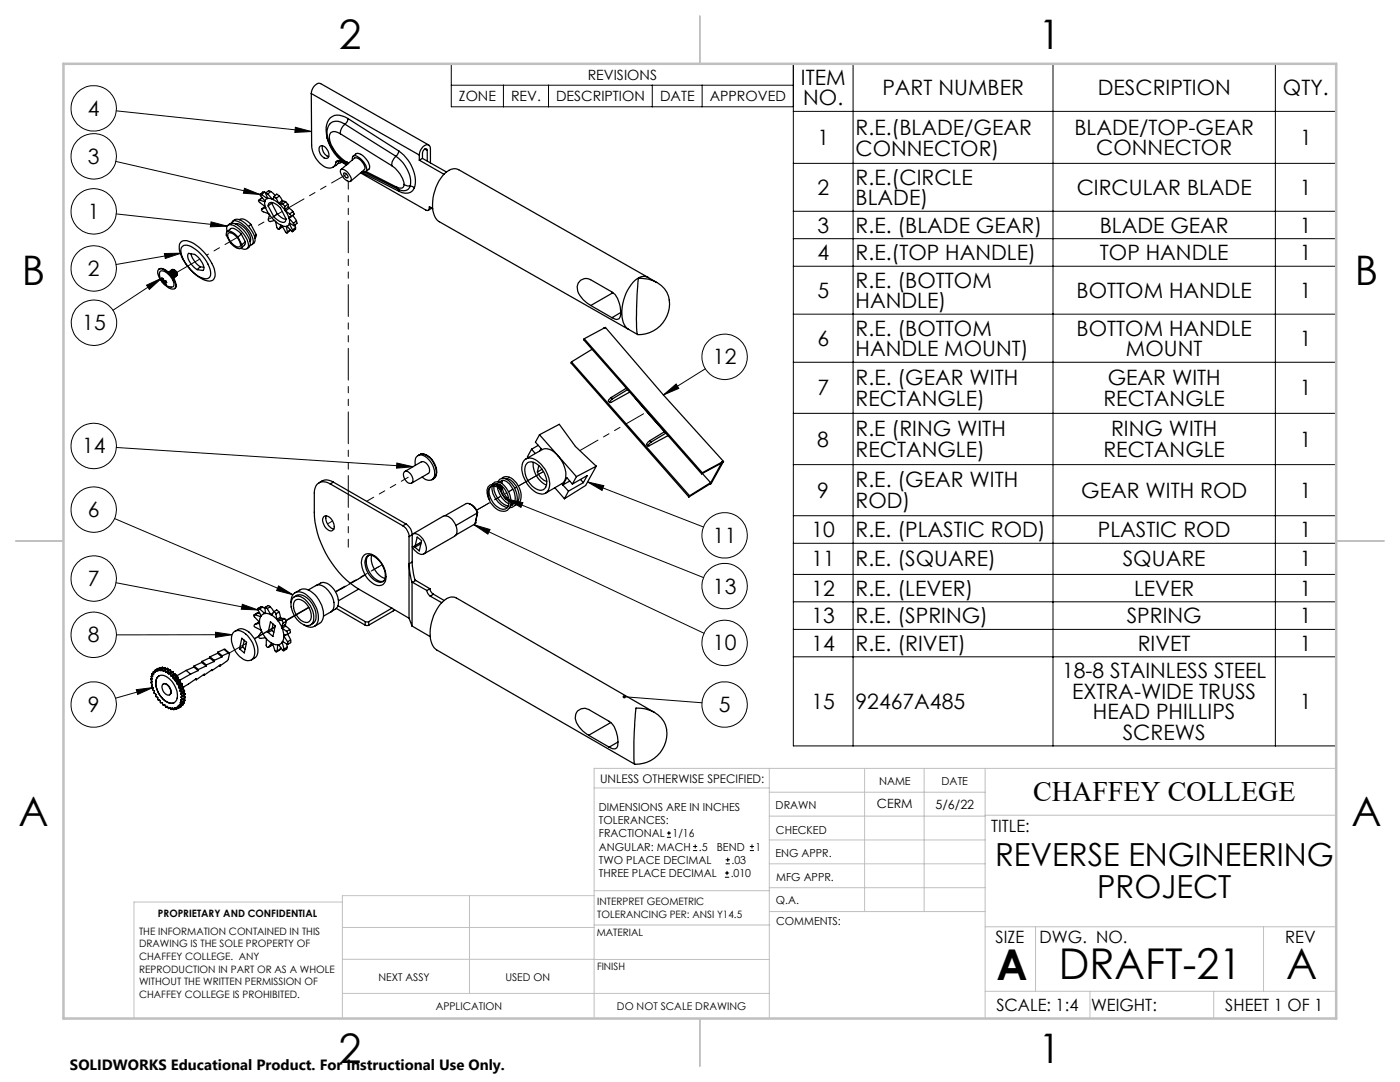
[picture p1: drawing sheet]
<svg xmlns="http://www.w3.org/2000/svg" width="279mm" height="216mm" viewBox="0 0 279 216" stroke-linecap="round" stroke-linejoin="round" font-family="sans-serif">
<g fill="none" stroke="#000" stroke-width=".2">
<path d="M90.1 17h68.2M100.5 17v4.3M109.5 17v4.3M130.2 17v4.3M140.1 17v4.3M158.3 12.7v136.1h108.4v-136.1h-176.6v8.6h68.2M170.3 12.7v136.1M210.1 12.7v136.1M254.5 12.7v136.1M23.1 32.2l28.8 6.6M23.2 22.1l39 4.1M48.8 37.6l3.1 1.2-3.3-.2z"/>
<path d="M58.9 25.4l3.3 .8-3.4 .2zM158.3 22.2h108.4M158.3 32.6h108.4M23.2 42.7l22.1 2.4M29.2 56.9l3.1-1.4-2.5 2.2zM32.3 55.5l-9.8 6.4M32.8 50.6l3.4-.1-3.2 1.1zM36.2 50.5l-13 2.3M42.1 44.3l3.2 .8-3.3 .2zM158.3 42.2h108.4M158.3 47.6h108.4M158.3 53.1h108.4"/>
<path d="M132.4 78.8l2.5-2.2 .6 .9zM140.8 73.6l-8.4 5.2M158.3 62.7h108.4M158.3 72.3h108.4M23.2 89.3l59.2 3.8M79.2 92.4l3.2 .7-3.3 .3zM101.1 99.6l39.3 15.7M101.1 99.6l3.3 .7-.4 .9zM117.3 96.2l3.2 .7-.3 1zM117.3 96.2l23.1 9M158.3 82.5h108.4M158.3 92.7h108.4"/>
<path d="M22.9 103.5l35.6 15.2M23.1 116.3l28.4 5.4M55.6 116.9l2.9 1.8-3.3-.9zM94.6 104.7l3.2 1-.4 .9zM94.6 104.7l45.9 21.7M158.3 102.9h108.4M158.3 108.4h108.4M158.3 114.6h108.4M27.2 137.6l3.3-.4-3 1.4zM30.5 137.2l-7.4 2.1M43 126.2l3.3 .4-3.3 .6zM46.3 126.6l-23.1 .1"/>
<path d="M48.4 120.6l3.1 1.1-3.3-.1zM124.6 139l15.5 1.2M158.3 120.1h108.4M158.3 125.6h108.4M158.3 131.1h108.4M133.1 167.1h.8M133.1 166.2h.8M133.5 165.8v.9M138.3 169.7h.8M138.3 168.9h.8M138.7 168.5v.8M144.7 175h.8"/>
<path d="M144.7 174.2h.8M144.8 172.4h.9M144.8 171.6h.9M145.1 173.8v.8M145.2 171.1v.9M149.6 169.7h.9M149.6 168.9h.9M150.1 168.5v.8"/>
<circle cx="18.7" cy="31.2" r="4.5"/>
<circle cx="18.7" cy="21.6" r="4.5"/>
<circle cx="18.7" cy="53.6" r="4.5"/>
<circle cx="18.7" cy="42.2" r="4.5"/>
<circle cx="18.8" cy="64.4" r="4.5"/>
<circle cx="144.6" cy="71.2" r="4.5"/>
<circle cx="18.7" cy="89" r="4.5"/>
<circle cx="18.7" cy="101.7" r="4.5"/>
<circle cx="18.7" cy="115.4" r="4.5"/>
<circle cx="144.6" cy="106.8" r="4.5"/>
<circle cx="144.6" cy="116.9" r="4.5"/>
<circle cx="18.7" cy="126.7" r="4.5"/>
<circle cx="144.6" cy="128.3" r="4.5"/>
<circle cx="18.7" cy="140.6" r="4.5"/>
<circle cx="144.6" cy="140.6" r="4.5"/>
</g>
<g fill="none" stroke="#c0c0c0" stroke-width=".2">
<path d="M118.6 157.2h34.9M153.5 153.3v49.9M153.5 158.1h43.1M172.5 153.3v28.6M184.4 153.3v28.6M196.6 153.3v49.9M266.7 153.3h-148.1v49.9M68.3 180h-41.6v23.2M93.7 178.7v19.5M118.6 178.7h-50.3v24.5M118.6 177.7h35M153.5 167.6h43.1"/>
<path d="M153.5 162.8h43.1M153.5 172.4h43.1M153.5 177.1h43.1M196.6 162.7h70.1M68.3 198.2h85.2M68.3 191.4l85.2 .1M68.3 185.1h50.3M118.6 184.6h35M153.6 181.9h43M196.6 197.8h70.1M196.6 184.9h70.1M206.7 184.9v12.9"/>
<path d="M217.5 197.8v5.4M242.2 197.8v5.4M252.2 184.9v12.9"/>
</g>
<path d="M139.7 3.2v9.5M3.1 107.9h9.6M266.7 107.9h9.5M139.7 203.2v9.6" fill="none" stroke="#c0c0c0" stroke-width=".25"/>
<path d="M12.7 12.7h254v190.5h-254z" fill="none" stroke="#c0c0c0" stroke-width=".5"/>
<path d="M132.4 78.8l2.5-2.2 .6 .9zM117.3 96.2l3.2 .7-.3 1zM101.1 99.6l3.3 .7-.4 .9zM124.4 138.8l-.2 .2h.4h-.4a.33 .33 0 0 0 .4 .4 .33 .33 0 0 0 .3-.5 .33 .33 0 0 0-.5-.1zM27.2 137.6l3.3-.4-3 1.4zM43 126.2l3.3 .4-3.3 .6zM48.4 120.6l3.1 1.1-3.3-.1zM55.6 116.9l2.9 1.8-3.3-.9zM94.6 104.7l3.2 1-.4 .9zM79.2 92.4l3.2 .7-3.3 .3zM29.2 56.9l3.1-1.4-2.5 2.2zM32.8 50.6l3.4-.1-3.2 1.1zM42.1 44.3l3.2 .8-3.3 .2zM48.8 37.6l3.1 1.2-3.3-.2zM58.9 25.4l3.3 .8-3.4 .2z" fill="#000"/>
<g fill="none" stroke="#000" stroke-width=".25">
<path d="M62.1 18.7l.1 10.2a5 5 0 0 0 3.2 4.6 1.29 1.29 0 0 0 1.7-1.2M62.1 18.7a2.04 2.04 0 0 1 1.7-2.1l21.7 12.3M62.1 18.7l21.6 12.2M51.8 39.9l-.2 .1v.2l1.3 1M51.8 39.9l.6-.5-.8 .6M51.8 39.9l1 .4M52.2 38.8l-.3 .1 1 1.2M52.2 38.8l1.1 .8M52.5 38.3h.3M52.5 38.3l-.6 .5M52.8 38.3l-.6 .5M52.8 38.3l.3 .2"/>
<path d="M53.3 39.6l-.4 .5M53.4 39.6h-.1M53.4 39.6l1 .2M53.4 38.7l-.4-.2 .4 1.1M53.4 38.7l1 1.1M53.4 39.5l-.1 .1M54 38.2l.9 .8M54 38.2l-.4-.1-.6 .4M54 38.2l-.6 .5M54.4 39.8h.1M54.5 39.8l1.1 .8M54.6 39.5l-.2 .3"/>
<path d="M55.1 39.6l-.4-.4-.2 .6M55.1 39.6l.5 1M55.7 39.1l.6 .9M55.7 39.1l-.5-.4-.6 .5M55.7 39.1l-.6 .5M63.9 29.2a1.03 1.03 0 0 1 1.4 .6l.3 .7a.71 .71 0 0 1-.2 1 .71 .71 0 0 1-1-.2l-.5-.6-.2-.7zM64.3 29.1a1.93 1.93 0 0 0 1.3 2.2M65.3 27.5a8.7 8.7 0 0 0 4 5.3M65.3 27.5l.1 .1M65.5 28.1a8.7 8.7 0 0 0 3.9 4.5M65.5 28.1l.4 .4M65.8 24.8a3.2 3.2 0 0 0-.3 3.3"/>
<path d="M65.9 28.5a7.4 7.4 0 0 0 3.4 3.8M67.1 32.3a.43 .43 0 0 1 .7-.2l1.3 .8M67.6 32l-.5 .3M67.7 32.1l-.3 .6-1 .7M67.9 26.7l10.3 6.4M67.9 26.7a1.46 1.46 0 0 0-1.9-.2 2.44 2.44 0 0 0-.1 2M68.1 33.8l2.7-2.3a2.12 2.12 0 0 1 2 2.1l-.1 .3-2.7 2.3M68.1 33.8a2.18 2.18 0 0 1 2 2.3l-.1 .1a2.18 2.18 0 0 1-2-2.3zM68.2 32.3l-.7 .3M68.2 32.3l-.2 .2M68.7 34.5a.84 .84 0 0 1 .7 1 .84 .84 0 0 1-.7-1zM68.8 24.8a2.4 2.4 0 0 0-.9 1.9"/>
<path d="M68.8 24.8l10.2 6.4M68.8 24.8a2.2 2.2 0 0 0-3 0M69.3 32.3l.1 .3M69.3 32.3l.3 .2M69.4 32.6h.1M69.5 23.7a2.96 2.96 0 0 0-3.6-.2 4.1 4.1 0 0 0-.6 4M69.5 23.7l-.2 .6-.5 .5M69.5 23.7l10.1 6.4M70.3 31.9v-.1a.59 .59 0 0 1 .2-.7 .59 .59 0 0 1 .8 .1 3.4 3.4 0 0 1 1.9 2.8l-.3 .3-.6-.1M70.4 31.2l.6-.5a2.14 2.14 0 0 1 2.3 1.3l.4 .8 .1 .6-.2 .4-.6 .4 6.2 3.2M72 34.5l13 7.4a.44 .44 0 0 0 .5 0 .44 .44 0 0 0 .2-.4M72.1 34.4l7.5 3.8"/>
<path d="M72.7 34.3l6.7 3.4M78.2 33.1a5.6 5.6 0 0 1 2.4 3.7M79 31.2a6.5 6.5 0 0 1 2.9 5.9M79 31.2a2.37 2.37 0 0 0-.8 1.9M79.2 37.4l.2 .3M79.4 37.7l.2 .5M79.6 30.1a7.6 7.6 0 0 1 3.2 6.9l-.1 .5M79.6 30.1l-.2 .6-.4 .5M80.6 36.8l.6 .3h.7M80.6 36.8l-.1 .5-.3 .2-1-.1M81.9 37.1l.8 .4M81.9 37.1a1.51 1.51 0 0 1-2.5 .6"/>
<path d="M82.7 37.5a2.03 2.03 0 0 1-3.1 .7M83.7 30.9a2.14 2.14 0 0 1 1.6-2 .77 .77 0 0 1 .6 .8v2.8M83.7 30.9v1.1M83.7 32l4.9 2.8M84.3 31.6l-.6 .4M84.3 31.6l4.8 2.7M84.8 29.7l.5 .3M85.3 30l-.2-.3a.78 .78 0 0 0-.8 .9v1M85.3 30v2.1M31.7 53.7a1.58 1.58 0 0 1 1.9 .6 3.7 3.7 0 0 1 1.5 2.9l-.2 .4M31.7 53.7a2.44 2.44 0 0 1 2.5 1.4l.7 1.2a1.08 1.08 0 0 1-.1 1.3 2.81 2.81 0 0 1-2.6-1.5l-.6-1.2a1.02 1.02 0 0 1 .1-1.2zM32 54.2l.1-.2a3.1 3.1 0 0 1 2.6 3.1 1.76 1.76 0 0 1-2.2-.7l-.5-.8a1.65 1.65 0 0 1 0-1.4z"/>
<path d="M32.4 55.8h-.1a.18 .18 0 0 1 0-.3 .18 .18 0 0 1 .3 0 .18 .18 0 0 1 0 .3l.2 .2M32.4 55.8v.1M32.4 55.9h-.2l.2 .3M32.4 56.2l.1 .1M32.5 56.3l.1 .1M32.6 55.7l-.2 .1M32.6 55.8l-.2 .1M32.6 56.4l.1 .1M32.7 56.5l.2 .2M32.7 56l-.3 .2M32.8 56a.26 .26 0 0 1 .3 .1 .26 .26 0 0 1 .1 .3h-.2M32.8 56l-.3 .3"/>
<path d="M32.9 56.4l.3 .3h-.3M33 56.4h-.1M33 56.4l.2-.2-.3 .2M33 56.6l-.1 .1M33 56l-.4 .4M33.1 56.1l-.4 .4M33.7 54.4a1.01 1.01 0 0 1 .9 1.1 .96 .96 0 0 0-1-1.1zM33.7 54.4l.1-.1a1.02 1.02 0 0 1 1 1.1h-.1M33.8 54.3h.1M33.8 54.3a.97 .97 0 0 1 1 1.1M33.9 54.6l.6 .8M33.9 54.3l.1-.2a1.02 1.02 0 0 1 1 1.1h-.1"/>
<path d="M34 54.1a.96 .96 0 0 1 1 1.1M34 54.1h-.1M34 54.7l.4 .4M34 54.4l.5 .3 .2 .4M34 54.1l.1-.2a1.08 1.08 0 0 1 1.1 1.2h-.1M34.1 54a.94 .94 0 0 1 1.1 1M34.2 54.5l.4 .6M34.2 54.3l.4 .3 .3 .4M34.2 54l.1-.2a1.08 1.08 0 0 1 1 1.1h-.1M34.3 53.8a.94 .94 0 0 1 1 1.1h-.1M34.4 54.4l.4 .5M34.4 54.1l.6 .7"/>
<path d="M34.5 55.1v.1M34.5 54l.7 .6M34.6 54.3l.4 .5M34.7 54.1l.5 .5M34.7 53.9l.6 .6M34.9 53.9l.1 .1M35.3 54.5h.1M36.2 48.2a3.5 3.5 0 0 1 3.5 1.1 9.1 9.1 0 0 1 3.2 5.3 1.26 1.26 0 0 1-.5 1.4 1.26 1.26 0 0 1-1.4 0 9.3 9.3 0 0 1-5.2-6.5 1.24 1.24 0 0 1 .4-1.3zM36.2 49.4a1.43 1.43 0 0 1 2-.2 7.5 7.5 0 0 1 3.9 5.3 1.02 1.02 0 0 1-.5 1.1 1.02 1.02 0 0 1-1.2-.1 7.5 7.5 0 0 1-4.3-5.5zM37.6 50.6a3.3 3.3 0 0 1 3 2.3 .88 .88 0 0 1-.1 1.1 2.74 2.74 0 0 1-2.5-1.5l-.4-.8a1.09 1.09 0 0 1 0-1.1zM38.1 50.6a4.3 4.3 0 0 0 1.9 2.6M40 53.2l-.7 .6"/>
<path d="M40 53.2l.7 .1M45.3 46.2a.89 .89 0 0 1 .1-1.1 .89 .89 0 0 1 1.1-.2 5.6 5.6 0 0 1 3.1 4.1 .87 .87 0 0 1-.6 .8 .87 .87 0 0 1-.9-.3l.8-.7 .1-.5M45.3 46.2l.7-.6a1.84 1.84 0 0 1 1.8 .8l.4 .3M45.5 45a1.21 1.21 0 0 1 1.7-.2 5.5 5.5 0 0 1 2.8 3.9l-.1 .3-.5 .6M45.6 46.5a1.95 1.95 0 0 1 2.1 1.4l.1 .3a.69 .69 0 0 1-.1 1.1 2.73 2.73 0 0 1-2.2-2.6zM46.2 44.5a.78 .78 0 0 1 1.2-.3 5.6 5.6 0 0 1 3.2 4 .73 .73 0 0 1-.7 .8M46.4 44.2a1.4 1.4 0 0 1 2.2 .1 4.9 4.9 0 0 1 2.3 3.9l-.6 .6M47 44.7a2.83 2.83 0 0 1 2.6 1.8l.4 1.1-.1 .6M47.5 47.3l-1-.9a.85 .85 0 0 0-1.3 0v.2a4 4 0 0 0 1.4 2.5l.7 .4a.61 .61 0 0 0 .8 0 .61 .61 0 0 0 .2-.7M47.5 47.3l.8 1.5M47.8 43.9l.2-.2a2.28 2.28 0 0 1 2.1 1.1M48.2 46.7l.8 1.6"/>
<path d="M48.2 46.7l-.7 .6M49 48.3l-.7 .5M50.1 44.8l-.5 .4M50.1 44.8l1.1 2M51.2 46.8l-.3 .7M51.2 46.8l-.4 .4M52.2 41.7l.7-.5-.6 .5M52.3 41.7a.33 .33 0 0 0-.1 .4 .33 .33 0 0 0 .4 .2l1 .4M52.8 40.3l.1 .9M52.9 40.1l-.1 .2M52.9 41.2l.1 .2M53 41.4l.6 1.3"/>
<path d="M53 41.4l-.7 .3M53.5 41.1a.73 .73 0 0 1 .5-.7 .73 .73 0 0 1 .8 .2l1.2 .9 1.1 2.2a.6 .6 0 0 1-.3 .6 .6 .6 0 0 1-.6 0l-.8-.4-.8-.6M53.5 41.1l1.1 2.2M53.6 42.7l.2 .2M53.8 42.9l1 1.1M53.8 42.9l-.2 .8a.39 .39 0 0 0 .4 .5l.8-.2M54.2 40.5l-.7 .6M54.2 40.4v.1M54.2 40.5l1.1 2.2M54.8 44l.2 .2M55 44.2l1.1 .7M55 44.2l.2 1.2a.32 .32 0 0 0 .2 .3 .32 .32 0 0 0 .3 0"/>
<path d="M55.3 42.7l.8 .7 1 .4M55.3 42.7l-.7 .6M55.6 40.6l.2 .1M55.7 45.7l.6-.5-.6 .5M55.8 40.7l1 1.2M55.8 40.7h.6M56.1 44.9l.2 .1M56.1 44.9l-.4 .8M56.3 45l.8 .2M56.3 45l.7 1.3 .2 .2 .2-.2M56.3 40l.2 .2M56.3 40l-.7 .6"/>
<path d="M56.4 40.7l.4 .5M56.5 40.2l.5 .1M56.5 40.2l-.7 .5M56.8 41.9l.2 .2M56.8 41.2v.7M57 42.1l.6 1.2M57 42.1l.9 .6M57 40.3l.4 .4M57 40.3l-.6 .4M57.1 45.2l.3 1.1M57.3 45.2h-.2M57.3 45.2l1 1 .1-.3"/>
<path d="M57.4 46.3l.6-.5-.7 .7M57.4 40.7l.1 .6M57.4 40.7l-.6 .5M57.5 41.3l.2 .3M57.5 41.3l-.7 .6M57.6 43.3l.1 .2M57.7 41.6l.7 .6M57.7 43.5l.1 1M57.7 41.6l-.7 .5M57.7 43.5l.9 1.1M57.7 44.7l-.4 .5M57.7 44.7l.7 1.2"/>
<path d="M57.8 44.5l-.1 .2M57.8 44.5l.9 .5-.1-.4M57.9 42.7l.2 .5M57.9 44.6l-.2 .1M58.1 43.3l-.4 .2M58.1 43.2l-.5 .1M58.4 43l.8 1.1M58.4 42.2l.3 .5-.6 .5M58.4 42.2l-.5 .5M58.5 42.2v.2M58.8 44.9l.2 .5M59 45.4v.4l-.6 .4"/>
<path d="M59 45.4l-.6 .5M59.2 44.1l.1 .5-.6 .4M59.2 44.1l-.6 .5M85.7 41.5v-.3l.7 .4M85.9 41.4l-.2 .1M86.2 41.5l-.7 .4M122.3 58.4l-4.4 2.6M129.3 55.4l-37.8-21.5a2.66 2.66 0 0 0-3.2 1.2 8.8 8.8 0 0 0-1.6 8l.5 .8 .5 .3 39.5 22.5a40.7 40.7 0 0 1 .1-9.8l.1-1.4a6.2 6.2 0 0 1 5.7 2.8 6.1 6.1 0 0 1-5.8 8.5M129.3 55.4a2.44 2.44 0 0 0-3 .9 8.7 8.7 0 0 0-1.7 8.5l.8 .9M129.3 55.4l1.8 1M114.1 72.2l23.5 26.7M114.1 72.2l-.2 .2 23.6 26.8"/>
<path d="M116.6 67.6l23.6 26.7M116.6 67.6l-.1 .2 23.5 26.7M117.9 61a4.6 4.6 0 0 1-2.7-3.8 1.78 1.78 0 0 1 2.7-1.4l4.2 2.4a4.4 4.4 0 0 1 1.7 3.4l.1 .9-.1 .7-.3 .4a1.32 1.32 0 0 1-1.4-.2M117.9 61l4.2 2.4M118.1 69.7l-4 2.5M120.5 65.5h.1M120.5 65.5l-3.9 2.1M120.5 65.5l.3-.2 11.6 13.5 12 13.3M122 79.3l-.6 .7 .3 .3M122 79.3l.2 .3M123.9 62.4l-1.8 1M125 77.5l-3 1.8"/>
<path d="M125.2 77.8l-3 1.8M125.7 78.2l-4 2.2v-.2l.5-.6M126.8 79.5l3.1 3.6M65.9 96.6a1.95 1.95 0 0 0-2.2-.2 1.95 1.95 0 0 0-1 2 22.7 22.7 0 0 0 .6 7.9 20 20 0 0 0 8.3 11.2M65.9 96.6l14.5 8.3M66.5 96.2a2.2 2.2 0 0 0-2.8 .1M66.5 96.2l-.6 .4M66.5 96.2l14.5 8.4M80.7 94.1a1.24 1.24 0 0 1 1.6 1.2 .76 .76 0 0 1-.2 1.1 .76 .76 0 0 1-1.1-.5l-.4-.6a1.02 1.02 0 0 1 .1-1.2zM80.8 94.1l3.3-2a1.57 1.57 0 0 1 1.4 2.4l-3.4 1.9M82.9 92.9a1.41 1.41 0 0 1 1.1-2.1 3.9 3.9 0 0 1 2.6 4.4 1.4 1.4 0 0 1-2.4 0M84 90.6a3.4 3.4 0 0 1 3 3.1 1.74 1.74 0 0 1-.4 1.8"/>
<path d="M84 90.6l-.1 .1M84 90.6a3.4 3.4 0 0 1 3.1 3.2l-.1 1.2-.4 .5M84 90.6l-.6 .3M86.6 95.5l-.4 .2M98.2 97a4.3 4.3 0 0 0 3 4.3M98.4 96.6v-.1a1.45 1.45 0 0 1 2.3 .4l.3 .4a4.1 4.1 0 0 1 .7 4 1.77 1.77 0 0 1-2.7 .2l-1.1-1.2-.3-.6M98.4 97h-.3M98.4 96.6l.7 .1 1.1 .8M98.6 97a3.8 3.8 0 0 0 2.9 3.9M98.8 96.6a1.5 1.5 0 0 1 1.7 .8 3.4 3.4 0 0 1 .7 3.9 1.48 1.48 0 0 1-2.1-.3 3.1 3.1 0 0 1-1.2-3.8M99.3 96.5v.3M99.3 97.2a4.6 4.6 0 0 0 2.2 3.3"/>
<path d="M99.4 96.2a1.24 1.24 0 0 1 2.1-.3 3.9 3.9 0 0 1 1.2 5l-.5 .3-.5 .1M99.7 96.7v.3M99.8 97.5a4.5 4.5 0 0 0 1.8 2.6M99.8 96.7v.5M99.8 96.1v.2l.4-.5a3.1 3.1 0 0 1 2.6 3v.5a1.39 1.39 0 0 1-1 1.6M100 97.8l.5 1.1 .5 .7M100.1 97.5l-.1-.1a2.08 2.08 0 0 0-2.2-.6 2.05 2.05 0 0 0-.3 2.8h.1a2.33 2.33 0 0 1 .4-2.6 1.94 1.94 0 0 1 2 .8M100.1 97.5l.1 .1-.2 .2M100.1 97.5l-.1 .3M100.2 97a4.1 4.1 0 0 0 1 2.3M100.2 95.5a1.49 1.49 0 0 1 2.2 .2 4.1 4.1 0 0 1 1.4 4.4l-.5 .5-.5 .2M100.4 95.8l-.2 .7"/>
<path d="M100.8 95.5a2.79 2.79 0 0 1 2.6 2.3 2.02 2.02 0 0 1-.4 2.5M101 99.5l.2-.2zM104.8 91.7a2.18 2.18 0 0 1 2.8 .6 5.6 5.6 0 0 1 2 5.1 1.64 1.64 0 0 1-2.7 .8 6.1 6.1 0 0 1-2.7-5.5l.1-.4zM105 91.6l3.2-1.9a2.71 2.71 0 0 1 3.2 1.2 5.5 5.5 0 0 1 1.3 4.9l-.4 .6-3.4 2M105.2 92.5a1.57 1.57 0 0 1 2.1 .2 4.3 4.3 0 0 1 1.6 4.5 1.27 1.27 0 0 1-1.9 .3 4.3 4.3 0 0 1-2-4.8zM106.1 89.6l-.8 1.5 .1 .2M106.1 89.6l.7 .9M106.4 92.3a4.6 4.6 0 0 0 2.7 4.5M107.2 94.2l.7 1.1 .7 .5 .5 .3M107.4 88.9l-1.3 .7M107.5 92.9l-.3 1.3M107.7 86.7l7.3 8.4"/>
<path d="M107.7 86.7l3.9-2 3.2 4.4 4.2 3.9M107.7 86.7l-.8 1.5 1.1 1.3-.3 .5M108.2 93.6l-1 .6M110.7 97.3l1.9 2.2M112.3 96.8l1.2 1.2M113.5 98l-.9 1.5M113.7 96l-1.4 .8M114.2 96.6l-1.1-1.3-.8 1.5M115 95.1l-.8 1.5M115.9 95.7l.5 .6M116.4 96.3l-2.9 1.7M116.4 96.3l.8-1.4-3 1.7"/>
<path d="M119 93l-4 2.1M119 93l-2.1 3.9-4.3 2.6M129.7 87.9l-.6 .6-.1 .2 .3 .3M129.7 87.9l.3 .3M129.9 83.1h.1M129.9 83.1l2.7 3-2.9 1.8M129.9 83v.1M132.9 86.4l-2.9 1.8M133.3 86.9l-4 2.1 .1-.3 .6-.5M137.6 98.9l-.1 .3M140.2 94.3l-.2 .2M140.2 94.5l1.6 1.8"/>
<path d="M141.7 96.6h.1M141.7 96.6l-4.2 2.6M141.8 96.3l-.1 .3M141.8 96.3l-4.2 2.6M144.1 92.2h.1M144.1 92.2l-.1 .2-4 2.1M144.1 92.2l-2.4 4.4M144.2 92.1h.1M144.2 92.1l-4 2.2M144.2 92.1l-.1 .1M144.4 92.1h-.2M144.4 92.1l-2.4 4.3-.3 .2"/>
<path d="M58.6 119.2a2.29 2.29 0 0 1 3 1.2 4 4 0 0 1 .8 3.8 1.46 1.46 0 0 1-2.3 .2 4.7 4.7 0 0 1-1.9-4.6zM58.7 119.1a2.04 2.04 0 0 1 3 .6 4.3 4.3 0 0 1 1.2 4.2l-.9 .8M58.9 118.3a2.58 2.58 0 0 1 4 .4 5.5 5.5 0 0 1 1.6 4.8 2.32 2.32 0 0 1-1.7 1.5M58.9 119.8a1.88 1.88 0 0 1 2.6 1.1 2.56 2.56 0 0 1 .2 3.1 2.1 2.1 0 0 1-2.6-1.3l-.5-1.4a1.73 1.73 0 0 1 .3-1.5zM63 116.8a2.37 2.37 0 0 1 2.8 1.4 3.3 3.3 0 0 1 .6 3.6l-1.8 1.1M63 116.8l-1.5 .9M63.1 116.8a2.13 2.13 0 0 1 3.3 .5 3.7 3.7 0 0 1 .9 3.9l-1.2 .9M64.6 103.1a1.5 1.5 0 0 1 2 1.3l.1 .3a.8 .8 0 0 1-.3 1.1 .8 .8 0 0 1-1.1-.2 2.07 2.07 0 0 1-.7-2.5zM65.1 102.9a2.34 2.34 0 0 0 1.5 2.7M71.6 117.5l6.6 3.9M71.6 117.5l-4 2.4M72.7 110.7a2.4 2.4 0 0 1 3.1 1.2 4.3 4.3 0 0 1 .9 4.4 1.66 1.66 0 0 1-2.5-.1 5 5 0 0 1-1.9-4.9z"/>
<path d="M73.1 111.1a1.14 1.14 0 0 1 1.7 0 4.4 4.4 0 0 1 2 4.6 1.24 1.24 0 0 1-2 .1 4.1 4.1 0 0 1-1.8-4.4zM73.6 110.8a2.68 2.68 0 0 0 .1 3.3 2.99 2.99 0 0 0 2.9 1.9M74.2 110.8a4.4 4.4 0 0 0 2.7 4.7M80.4 104.9a2.79 2.79 0 0 1 1.2 2.2M81 104.6a2.65 2.65 0 0 1 1.3 2.1M81 104.6l-.6 .3M81.6 107.1v16.3M82.2 116.1l.1 .1M82.2 116.1v8.8M82.3 106.6a1.93 1.93 0 0 1 2.3 1.4l.2 .4a1.52 1.52 0 0 1-.4 2.2 2.23 2.23 0 0 1-2.1-1.5M82.3 112.1l-.7 .4 .2 1.9 .4 1.7M82.3 112.1l.1 1.4a3.6 3.6 0 0 0 .6 2.3"/>
<path d="M82.3 106.7l-.7 .4M82.3 106.7v5.4M82.3 106.6l6.1-3.6a2.01 2.01 0 0 1 2.4 1.4 1.92 1.92 0 0 1-.1 2.6l-6.1 3.5M82.3 116.2l2.9 1.6M83 115.8l-.7 .4M83 115.8l2.8 1.7M83.3 107.2l.8 .7-.4 2-.9-.7zM84 108.5l-1.2 .7M85.2 117.8l.2 .7 .5 .5M85.8 117.5l.1 .5 .6 .6M85.8 117.5l-.6 .3M85.9 119l2.3 1.3"/>
<path d="M86.5 118.6l-.6 .4M86.5 118.6l2.1 1.2M93.7 100.5l1 .7 .6 1M94.9 104.3h.1M95.3 102.3a2.43 2.43 0 0 0-2.2-1.8l-4.3 2.4M95.3 102.3l-4.3 2.5M95.3 102.3l-.5 2.2-3.8 2.3M95.3 102.2h-.1M95.3 102.2l-.4 2.1M101.9 100.7l.3 .1M102 100.3l.6 .1M30.1 135.5l.2 .4-.1 .2"/>
<path d="M30.1 136.1l.2-.1-.1 .1M30.2 136.1l.2 .5-.2 .3 .4 .4-.2 .3 .4 .2v.6l.4 .2-.1 .4 .4 .2v.4l.4 .1 .1 .5h.3l.3 .5M30.2 134.9l.2-.1-.2 .1M30.2 134.9v.1l.2 .4M30.4 135.4l-.1 .1h-.2M30.4 134.4l.1 .5h-.3M30.4 135.4l-.3 .1M30.6 134.1l.3-.3-.2 .3M30.7 134.1v.4l-.3-.1M30.7 134.3l-.4 .1M30.7 134.3l-.3 .1M31 133.8l-.1-.1v.5l-.2-.1"/>
<path d="M31 133.8l.2 .1M31.3 133.9h-.1M31.4 133.6l-.2 .3M31.4 133.6l.2 .2M31.4 135.1a1.45 1.45 0 0 1 2.1 .1 4.3 4.3 0 0 1 1.7 4.5 1.23 1.23 0 0 1-1.8 .4 4.3 4.3 0 0 1-2.1-4.7zM31.6 133.4l-.7 .3M31.7 134.9a2.15 2.15 0 0 0-.3 2.8 3.9 3.9 0 0 0 2.8 2.6l.6-.1M31.7 133.7l-.1 .1M31.9 133.5h-.2v.3h-.1M31.9 133.5l.2 .3M32 133.2l-1 .6M32 133.2l-.6 .4"/>
<path d="M32 133.2l.1 .1M32.2 133.7l-.1 .1M32.4 133.6l-.1-.1-.1 .3h-.1M32.4 133.6l.2 .3M32.4 136.6a.82 .82 0 0 1 1.3 .5l.3 .6a.67 .67 0 0 1-.2 1 .67 .67 0 0 1-.9-.4l-.5-.9zM32.5 133.2l-.7 .3M32.5 133.2l-.6 .3M32.5 133.2l.1 .2M32.6 136.5a1.47 1.47 0 0 1 1.4 2l-.2 .1M32.8 133.7l-.1 .2h-.1M32.8 133.7l.1 .1M32.8 133.8l-.2 .1"/>
<path d="M32.9 133.8l.2 .3M32.9 133.2l-.6 .3M32.9 133.2l-.5 .4M32.9 133.2l.2 .3M33.3 134l-.1 .2-.1-.1M33.3 134l.1 .1M33.4 134.1l.1 .3M33.5 133.4h-.1l-.6 .3M33.5 133.4l-.6 .4M33.5 133.4l.2 .3M33.5 134.4l.2 .1 .2-.1M33.7 133.7v.1"/>
<path d="M33.7 133.7l-.6 .4M33.9 134.4l.1 .1M34 134.5l.1 .3M34 133.7l-.1-.1-.6 .4M34 133.7l-.6 .4M34 133.7l.1 .4M34.1 134.8l.1 .1M34.1 134.1l.2 .1M34.1 134.1l-.6 .3M34.4 134.9l.1 .1M34.4 134.9h-.2M34.5 135v.3"/>
<path d="M34.5 135.3l.1 .1M34.6 134.1l-.1-.1-.6 .4M34.6 134.1l-.6 .4M34.6 134.1v.3M34.6 134.4l.2 .2M34.6 135.4h.3M34.6 134.4l-.5 .4M34.8 134.6l-.6 .3M34.9 135.4l.1 .2M35 135.8l.1 .2M35 134.5l.1 .2M35 135.6v.2"/>
<path d="M35 134.5l-.6 .4M35 134.5l-.2 .1M35.1 136h.2M35.1 134.7l-.6 .3M35.1 134.7v.2M35.1 134.9l.1 .2M35.1 134.9l-.6 .4M35.2 135.1l-.6 .3M35.2 135.1h.3M35.3 136l.1 .2M35.3 136.5l.2 .1M35.4 136.2l-.1 .3"/>
<path d="M35.5 135.1l.1 .1M35.5 136.6l.2 .1M35.5 135.1l-.6 .3M35.6 135.5l.1 .1M35.6 135.2l-.6 .4M35.6 135.5l-.6 .3M35.6 135.2v.3M35.7 136.7l.1 .2M35.7 137.1v.2M35.7 135.6l-.6 .4M35.7 135.6l.2 .1M35.7 137.3l.3 .1"/>
<path d="M35.8 136.9l-.1 .2M35.9 137.7v.2M35.9 135.7l.1 .2M35.9 135.7l-.6 .3M35.9 136.1l.1 .2M35.9 137.9l.3 .2M35.9 136.1l-.6 .4M36 137.4l.1 .2M36 135.9l-.6 .3M36 135.9l-.1 .2M36 136.3l-.5 .3M36 136.3l.3 .1"/>
<path d="M36.1 137.6l-.2 .1M36.1 138.4v.1M36.1 138.5l.2 .3M36.1 139.7l.2 .3M36.2 139.2l.2 .3M36.2 138.1v.2M36.2 138.3l-.1 .1M36.3 136.4v.1M36.3 136.7v.2M36.3 136.4l-.6 .3M36.3 136.7l-.6 .4M36.3 138.8l-.1 .4"/>
<path d="M36.3 136.5l-.5 .4M36.3 136.5v.2M36.3 136.9l-.6 .4M36.3 136.9l.3 .2M36.4 139.5l-.3 .2M36.5 137.4v.2M36.5 137.4l-.6 .3M36.5 137.6l-.6 .3M36.5 137.6l.3 .2M36.6 137.1v.1M36.6 137.1l-.6 .3M36.6 137.2l-.5 .4"/>
<path d="M36.6 137.2l-.1 .2M36.6 139.9l.1 .3M36.7 138v.2M36.7 138l-.6 .4M36.7 138.2l-.6 .3M36.7 138.2l.2 .3M36.7 138.7l.1 .1M36.8 138.8l-.6 .4M36.8 138.8l.1 .3M36.8 137.8v.1M36.8 137.8l-.6 .3M36.8 137.9l-.6 .4"/>
<path d="M36.8 137.9l-.1 .1M36.9 138.5v.1l-.6 .3M36.9 139.7l-.6 .5M36.9 138.5l-.6 .3M36.9 139.7l-.2-.3-.6 .3M36.9 139.7l-.6 .3M36.9 139.1l.1 .1-.6 .4M36.9 139.1l-.5 .4M37.1 133.8l.9 .7M37.1 133.8l-2 1.1M38 134.5l-2.1 1.2M38.7 133.1l.8 .7"/>
<path d="M38.7 133.1l-1.6 .7M38.7 132.9l.9 .7M38.7 132.9v.2M39 135.5l.2 .1M39.2 135.6v-.2l-2.6 1.7M39.5 133.8l-1.5 .7M39.6 133.6l-.1 .2M40.3 132.2l.8 .7M40.3 132.2l-1.6 .7M40.3 132l.9 .7M40.3 132v.2M40.6 134.6l.1 .1"/>
<path d="M40.7 134.7l.1-.2-1.6 1.1M41.1 132.9l-1.5 .7M41.2 132.7l-.1 .2M41.8 131.3l.9 .7M41.8 131.3l-1.5 .7M41.9 131.1l.9 .7M41.9 131.1l-.1 .2M42.2 133.7l.1 .1M42.3 133.8l.1-.2-1.7 1.1M42.7 132l-1.5 .7M42.8 131.8l-.1 .2M43.4 130.4l.9 .7"/>
<path d="M43.4 130.4l-1.5 .7M43.5 130.1l.8 .7M43.5 130.1l-.1 .3M43.8 132.8l.1 .1M43.9 132.9l.1-.2-1.7 1.1M44.3 131.1l-1.5 .7M44.3 130.8v.3M44.7 129.6l.2-.1 .9 .8M44.7 129.6l.9 .7M44.7 129.6l-1.2 .5M45.6 130.3h.2v.1l-.3 1.3-1.6 1.2M45.6 130.3l-1.3 .5"/>
<path d="M46.5 126.3a1.47 1.47 0 0 1 2.1-.1 4.6 4.6 0 0 1 2 5 1.49 1.49 0 0 1-2.4 .1 4.8 4.8 0 0 1-1.9-4.7zM46.9 126a2.11 2.11 0 0 1 3.2 .5 4.5 4.5 0 0 1 1.2 4.3l-1.1 .9M48.3 127.4l.9 .8-.4 2.1-1-.8zM48.4 129.1l-.6 .4M48.4 129.1l.5 .4M48.8 127.7l-.4 1.4M50.9 124.6a.32 .32 0 0 0-.2 .4 .32 .32 0 0 0 .3 .2l1.1 .5M50.9 122.7h-.2v.2l1.1 1.2M50.9 122.7l1.1 .3M51.5 124.2l-.1 .1M51.5 124.2l-.6 .4M51.5 122.3l-.8 .4"/>
<path d="M51.5 122.3l.3 .1M51.5 122.3l-.6 .4M51.8 124.4l.3 1.3M51.8 124.1v.3M51.8 124.4l-.9 .2M51.8 124.1l-.3 .1M51.8 121.5l-.3-.1-.1 .2 .7 1.3M51.8 121.5l1 .9M52 123l-.2 1.1M52.1 125.7l.1 .3M52.1 122.9l-.1 .1M52.2 126l.8 1.2"/>
<path d="M52.2 126l-.5 .8a.37 .37 0 0 0 0 .4 .37 .37 0 0 0 .3 .2l1-.2M52.4 121.1l-.3-.1-.6 .4M52.4 121.1l.4 .3M52.4 121.1l-.6 .4M52.8 122.4l-.7 .5M52.8 122.4h.2M53 122.4l1 .2M53 127.2l.2 .3M53 122.3l-.2 .1M53.2 127.5l1 .8M53.2 127.5l-.1 1.2a.34 .34 0 0 0 .5 .4M53.3 121.4l-.2-.2h-.2l.1 1.2"/>
<path d="M53.3 121.4l.7 1.2M53.9 121.1l.7 1 .6-.4 .5 .4M53.9 121.1l-.3-.3-.7 .4M53.9 121.1l-.6 .3M54 124.1l.9 .8-.4 2.1-1-.8zM54 122.6l.2 .1M54.2 122.7l1 .9M54.2 128.3l.2 .1M54.2 128.8l-.6 .4M54.2 125.8l-.7 .4M54.2 125.8l.4 .4M54.2 128.8l-.6 .3"/>
<path d="M54.2 128.3l-.6 .8M54.4 128.4l1 .3M54.4 128.4l.5 1.4a.24 .24 0 0 0 .1 .3 .24 .24 0 0 0 .3-.2M54.4 128.5l-.2 .3M54.4 122.4l-.4 .2M54.5 124.5l-.3 1.3M55.1 122.5l-.5-.4-.4 .6M55.1 122.5l.1 1.1M55.2 123.6l.2 .2M55.4 123.8l.8 1.3M55.4 128.7l-.1 1.2M55.6 128.6l-.2 .1"/>
<path d="M55.6 128.6l.9 1.2h.2v-.3M55.7 122.1l.3 1.1M55.7 122.1l-.6 .4M55.9 129.5l-.7 .6M55.9 129.5l-.6 .4M56 123.2l.1 .2M56 123.2l-.8 .4M56 129.2l-.1 .3M56.1 123.4h.7M56.1 123.4l-.7 .4M56.2 123.8l.3 .6M56.2 123.8h-.8"/>
<path d="M56.2 125.1l.1 .2M56.3 125.3l.3 1.4M56.3 128.2l-.7 .4M56.3 125.3l.9 .7M56.3 128.2l.4 1.3M56.4 128l-.1 .2M56.4 128l1 .6 .1-.1-.1-.4M56.5 128.1l-.2 .1M56.5 124.4l-.3 .7M56.6 126.7l.1 .2M56.7 126.9l-.3 1.1M56.7 126.9l.7 1.2"/>
<path d="M56.8 123.4l.3 .6M56.8 123.4l-.6 .4M56.9 124.7l.1 .3M56.9 124.7l-.7 .4M57 125l.8 .6M57 125l-.7 .3M57.1 124l-.2 .7M57.1 124l-.6 .4M57.2 126l.2 .5-.8 .2M57.2 128.5l.1 .7M57.2 126.6l-.5 .3M57.3 129.2l-.1 .3-.6 .4"/>
<path d="M57.3 129.2l-.6 .3M57.4 126.5l.6 1.2M57.8 125.6l.2 .6-.6 .4M57.8 125.6l-.6 .4M58 127.7v.5l-.6 .4M58 127.7l-.6 .4M58.1 120.3a1.75 1.75 0 0 1 .8-2 1.75 1.75 0 0 1 2.1 .2 5.9 5.9 0 0 1 2.4 5.6 1.67 1.67 0 0 1-2.8 .6M67.1 121.4l5.8 3.3M67.5 120.9l5.4 3.1M72.9 124h.7M72.9 124.7h.7M72.9 124v.7"/>
<path d="M73.6 124v.7M78.2 121.4l3.4 2M78.2 121.4l-4.6 2.6M78.7 121.7l-5.1 3M81.6 123.4l.6 1.5M82.2 124.9l3.7 2.1M32.6 140.7h.3l.3 .4M32.8 140.6l-.2 .1M33.2 141.1l.1-.2 .1 .1 .3 .4M33.4 141l-.2 .1M33.9 141.2l.3 .3M33.9 141.2h-.1l-.1 .2"/>
<path d="M33.9 141.2l-.2 .2M34.2 141.5l.2-.2 .3 .3M34.5 141.4l-.3 .1M34.5 141.4l-.3 .2M34.7 141.6l.3-.2-.3 .2M35.2 141.5l-.5-.2v.3M35.5 141.3l-.3 .2M35.5 141.3l-.3-.2v.4M35.5 141l.1 .3M35.6 141.3h-.1M35.6 140.9l.3 .1M35.6 140.9l-.1 .1"/>
<path d="M35.8 140.7l.1 .3M35.9 140.6l-.1 .1M36 140.2l.1 .3M36.1 140.5v.2l-.3-.2v.2M36.2 140.9l-.6 .5M36.2 140.1l-.2 .1M36.2 140.9l-.6 .4M36.2 140.9h.1M36.3 140v.2l-.3-.1v.1M36.4 140.5l.1 .1M36.5 140.6l-.6 .4M36.7 140.2l-.6 .5"/>
<path d="M36.7 140.2l-.6 .3M117.5 146.7l-.4-.2a5.4 5.4 0 0 1-2.3-3.2 1.78 1.78 0 0 1 .8-1.7 1.78 1.78 0 0 1 1.9 0l4.1 2.3a5.1 5.1 0 0 1 1.5 5.3l-.4 .2h-.5l-.6-.3M117.5 146.7l4.1 2.4M121.9 144.2l-4.4 2.5M123.3 148.1l-1.7 1M126.7 152.5a54.7 54.7 0 0 1 .2-11.2 5.4 5.4 0 0 1 6.2 5.1 6.2 6.2 0 0 1-6.4 6.1M130.6 142.2l-39.5-22.9a2.19 2.19 0 0 0-2.8 .8 8.8 8.8 0 0 0-2.1 8.4l.5 .8 .4 .4 39.5 22.8"/>
</g>
<g fill="none" stroke="#000" stroke-width=".2" stroke-dasharray="6.3 1.3 1.3 1.3 1.3 1.3">
<path d="M39.9 51.7l-4.6 2.6M101.5 98.1l.9-.5M102.7 97.4l.4-.2M103.5 97l5-2.9M65.5 104.5l.9-.6M72.1 115.2l-5.1 2.9M82.3 109.2l1.8-1M82.4 109.2l1.7-1M49.2 128.4l-.4 .2M49.2 128.3l-3.4 2M54.9 125.1l-.3 .2M54.9 125.1l-4.1 2.4"/>
<path d="M54.9 125l-4.1 2.4M61.6 121.1l-4.5 2.7M61.7 121.2l-4.6 2.7"/>
</g>
<path d="M73.2 100l8.3-4.8" fill="none" stroke="#000" stroke-width=".2" stroke-dasharray="6.3 1.3 1.3 1.3 1.3 1.3" stroke-dashoffset="4.7"/>
<path d="M69.2 34.8l-11.6 6.6" fill="none" stroke="#000" stroke-width=".2" stroke-dasharray="6.3 1.3 1.3 1.3 1.3 1.3" stroke-dashoffset="2.8"/>
<path d="M56.3 42.2l-5.8 3.4" fill="none" stroke="#000" stroke-width=".2" stroke-dasharray="6.3 1.3 1.3 1.3 1.3 1.3" stroke-dashoffset="3.4"/>
<path d="M47.4 47.4l-6.2 3.5M95.1 101.8l6.1-3.5" fill="none" stroke="#000" stroke-width=".2" stroke-dasharray="6.3 1.3 1.3 1.3 1.3 1.3" stroke-dashoffset="3.5"/>
<path d="M69.5 109.2v-73" fill="none" stroke="#000" stroke-width=".2" stroke-dasharray="6.3 1.3 1.3 1.3 1.3 1.3" stroke-dashoffset="4.8"/>
<path d="M115.7 89.9l12.7-7.3" fill="none" stroke="#000" stroke-width=".2" stroke-dasharray="6.3 1.3 1.3 1.3 1.3 1.3" stroke-dashoffset="2.2"/>
<path d="M75.7 113l-8.7 5.1" fill="none" stroke="#000" stroke-width=".2" stroke-dasharray="6.3 1.3 1.3 1.3 1.3 1.3" stroke-dashoffset="4.5"/>
<path d="M72.8 114.8l-5.8 3.3" fill="none" stroke="#000" stroke-width=".2" stroke-dasharray="6.3 1.3 1.3 1.3 1.3 1.3" stroke-dashoffset="3.3"/>
<path d="M76.3 112.7l-9.3 5.4" fill="none" stroke="#000" stroke-width=".2" stroke-dasharray="6.3 1.3 1.3 1.3 1.3 1.3" stroke-dashoffset="4.2"/>
<g font-size="8.5">
<text x="198.9" y="195.5">A</text>
<text x="211.3" y="195.4">DRAFT-21</text>
<text x="256.7" y="195.4">A</text>
</g>
<g font-size="8.1">
<text x="67.6" y="9.7">2</text>
<text x="207.3" y="9.7">1</text>
<text x="4.4" y="57">B</text>
<text x="270.4" y="57">B</text>
<text x="3.7" y="164.9">A</text>
<text x="269.7" y="164.9">A</text>
<text x="67.6" y="212.2">2</text>
<text x="207.3" y="212.2">1</text>
</g>
<g font-size="6.3">
<text x="198.6" y="172.9">REVERSE ENGINEERING</text>
<text x="219" y="179.2">PROJECT</text>
</g>
<text font-size="5.6" x="206.2" y="159.8">CHAFFEY COLLEGE</text>
<g font-size="4.2">
<text x="159.8" y="16.9">ITEM</text>
<text x="17.5" y="23.1">4</text>
<text x="160.3" y="21">NO.</text>
<text x="176.1" y="19">PART NUMBER</text>
<text x="219.1" y="19">DESCRIPTION</text>
<text x="256" y="19">QTY.</text>
<text x="163.1" y="28.9">1</text>
<text x="170.8" y="26.9">R.E.(BLADE/GEAR</text>
<text x="214.4" y="26.9">BLADE/TOP-GEAR</text>
<text x="259.4" y="28.9">1</text>
<text x="17.5" y="32.7">3</text>
<text x="170.8" y="31">CONNECTOR)</text>
<text x="218.8" y="31">CONNECTOR</text>
<text x="163.1" y="38.9">2</text>
<text x="170.8" y="36.8">R.E.(CIRCLE</text>
<text x="170.8" y="40.9">BLADE)</text>
<text x="214.9" y="38.9">CIRCULAR BLADE</text>
<text x="259.4" y="38.9">1</text>
<text x="17.5" y="43.7">1</text>
<text x="163.1" y="46.4">3</text>
<text x="170.8" y="46.4">R.E. (BLADE GEAR)</text>
<text x="219.5" y="46.4">BLADE GEAR</text>
<text x="259.4" y="46.4">1</text>
<text x="163.1" y="51.9">4</text>
<text x="170.8" y="51.9">R.E.(TOP HANDLE)</text>
<text x="219.5" y="51.9">TOP HANDLE</text>
<text x="259.4" y="51.9">1</text>
<text x="17.5" y="55.1">2</text>
<text x="163.1" y="59.4">5</text>
<text x="170.8" y="57.4">R.E. (BOTTOM</text>
<text x="214.9" y="59.4">BOTTOM HANDLE</text>
<text x="259.4" y="59.4">1</text>
<text x="16.4" y="65.9">15</text>
<text x="170.8" y="61.5">HANDLE)</text>
<text x="163.1" y="69">6</text>
<text x="170.8" y="67">R.E. (BOTTOM</text>
<text x="170.8" y="71.1">HANDLE MOUNT)</text>
<text x="214.9" y="67">BOTTOM HANDLE</text>
<text x="224.7" y="71.1">MOUNT</text>
<text x="259.4" y="69">1</text>
<text x="142.3" y="72.7">12</text>
<text x="170.8" y="76.9">R.E. (GEAR WITH</text>
<text x="221.1" y="76.9">GEAR WITH</text>
<text x="163.1" y="78.9">7</text>
<text x="170.8" y="81">RECTANGLE)</text>
<text x="220.2" y="81">RECTANGLE</text>
<text x="259.4" y="78.9">1</text>
<text x="163.1" y="89.1">8</text>
<text x="170.7" y="87.1">R.E (RING WITH</text>
<text x="221.7" y="87.1">RING WITH</text>
<text x="259.4" y="89.1">1</text>
<text x="16.4" y="90.5">14</text>
<text x="170.7" y="91.2">RECTANGLE)</text>
<text x="220.2" y="91.2">RECTANGLE</text>
<text x="163.1" y="99.3">9</text>
<text x="170.7" y="97.3">R.E. (GEAR WITH</text>
<text x="170.7" y="101.4">ROD)</text>
<text x="215.8" y="99.3">GEAR WITH ROD</text>
<text x="259.4" y="99.3">1</text>
<text x="17.5" y="103.2">6</text>
<text x="161.9" y="107.2">10</text>
<text x="170.7" y="107.2">R.E. (PLASTIC ROD)</text>
<text x="219.1" y="107.2">PLASTIC ROD</text>
<text x="259.4" y="107.2">1</text>
<text x="142.3" y="108.3">11</text>
<text x="161.9" y="113">11</text>
<text x="170.7" y="113">R.E. (SQUARE)</text>
<text x="224.1" y="113">SQUARE</text>
<text x="259.4" y="113">1</text>
<text x="17.5" y="116.9">7</text>
<text x="142.3" y="118.4">13</text>
<text x="161.9" y="118.9">12</text>
<text x="170.7" y="118.9">R.E. (LEVER)</text>
<text x="226.3" y="118.9">LEVER</text>
<text x="259.4" y="118.9">1</text>
<text x="161.9" y="124.4">13</text>
<text x="170.7" y="124.4">R.E. (SPRING)</text>
<text x="224.9" y="124.4">SPRING</text>
<text x="259.4" y="124.4">1</text>
<text x="17.5" y="128.2">8</text>
<text x="142.3" y="129.8">10</text>
<text x="161.9" y="129.8">14</text>
<text x="170.7" y="129.8">R.E. (RIVET)</text>
<text x="227" y="129.8">RIVET</text>
<text x="259.4" y="129.8">1</text>
<text x="211.9" y="135.3">18-8 STAINLESS STEEL</text>
<text x="17.5" y="142.1">9</text>
<text x="143.5" y="142.1">5</text>
<text x="161.9" y="141.5">15</text>
<text x="170.7" y="141.5">92467A485</text>
<text x="214" y="139.4">EXTRA-WIDE TRUSS</text>
<text x="218.1" y="143.5">HEAD PHILLIPS</text>
<text x="259.4" y="141.5">1</text>
<text x="224.1" y="147.6">SCREWS</text>
</g>
<g font-size="3.4">
<text x="197.8" y="166">TITLE:</text>
<text x="198.7" y="188.1">SIZE</text>
<text x="207.5" y="188.1">DWG. NO.</text>
<text x="256.5" y="188.2">REV</text>
<text x="198.8" y="201.7">SCALE: 1:4</text>
<text x="217.7" y="201.8">WEIGHT:</text>
<text x="244.5" y="201.7">SHEET 1 OF 1</text>
</g>
<text font-size="3" x="14" y="213.5">SOLIDWORKS Educational Product. For Instructional Use Only.</text>
<g font-size="2.8">
<text x="117.3" y="15.9">REVISIONS</text>
<text x="91.6" y="20.2">ZONE</text>
<text x="102" y="20.2">REV.</text>
<text x="111" y="20.2">DESCRIPTION</text>
<text x="131.7" y="20.2">DATE</text>
<text x="141.6" y="20.2">APPROVED</text>
</g>
<g font-size="2.5">
<text x="175" y="161.3">CERM</text>
<text x="186.7" y="161.4">5/6/22</text>
</g>
<text font-size="2.4" x="119.8" y="156.2">UNLESS OTHERWISE SPECIFIED:</text>
<g font-size="2.2">
<text x="119.5" y="161.8">DIMENSIONS ARE IN INCHES</text>
<text x="154.8" y="161.4">DRAWN</text>
<text x="175.4" y="156.6">NAME</text>
<text x="187.9" y="156.7">DATE</text>
<text x="119.5" y="164.4">TOLERANCES:</text>
<text x="119.5" y="167.1">FRACTIONAL</text>
<text x="134.2" y="167.1">1/16</text>
<text x="154.9" y="166.3">CHECKED</text>
<text x="119.5" y="172.4">TWO PLACE DECIMAL</text>
<text x="119.5" y="169.7">ANGULAR: MACH</text>
<text x="139.5" y="169.7">.5</text>
<text x="143" y="169.7">BEND</text>
<text x="146" y="172.4">.03</text>
<text x="150.8" y="169.7">1</text>
<text x="154.8" y="171">ENG APPR.</text>
<text x="119.5" y="175">THREE PLACE DECIMAL</text>
<text x="145.8" y="175">.010</text>
<text x="154.9" y="175.7">MFG APPR.</text>
<text x="154.9" y="180.4">Q.A.</text>
<text x="154.9" y="184.6">COMMENTS:</text>
</g>
<g font-size="2.1">
<text x="75.5" y="195.7">NEXT ASSY</text>
<text x="100.9" y="195.7">USED ON</text>
<text x="86.9" y="201.5">APPLICATION</text>
<text x="123.1" y="201.6">DO NOT SCALE DRAWING</text>
</g>
<g font-size="2">
<text x="31.5" y="182.9">PROPRIETARY AND CONFIDENTIAL</text>
<text x="119.2" y="180.6">INTERPRET GEOMETRIC</text>
<text x="119.2" y="183.1">TOLERANCING PER: ANSI Y14.5</text>
<text x="27.8" y="186.5">THE INFORMATION CONTAINED IN THIS</text>
<text x="27.8" y="189">DRAWING IS THE SOLE PROPERTY OF</text>
<text x="27.8" y="191.6">CHAFFEY COLLEGE. ANY</text>
<text x="119.1" y="186.7">MATERIAL</text>
<text x="27.8" y="194.1">REPRODUCTION IN PART OR AS A WHOLE</text>
<text x="27.8" y="196.6">WITHOUT THE WRITTEN PERMISSION OF</text>
<text x="119.1" y="193.5">FINISH</text>
<text x="27.8" y="199.1">CHAFFEY COLLEGE IS PROHIBITED.</text>
</g>
</svg>
